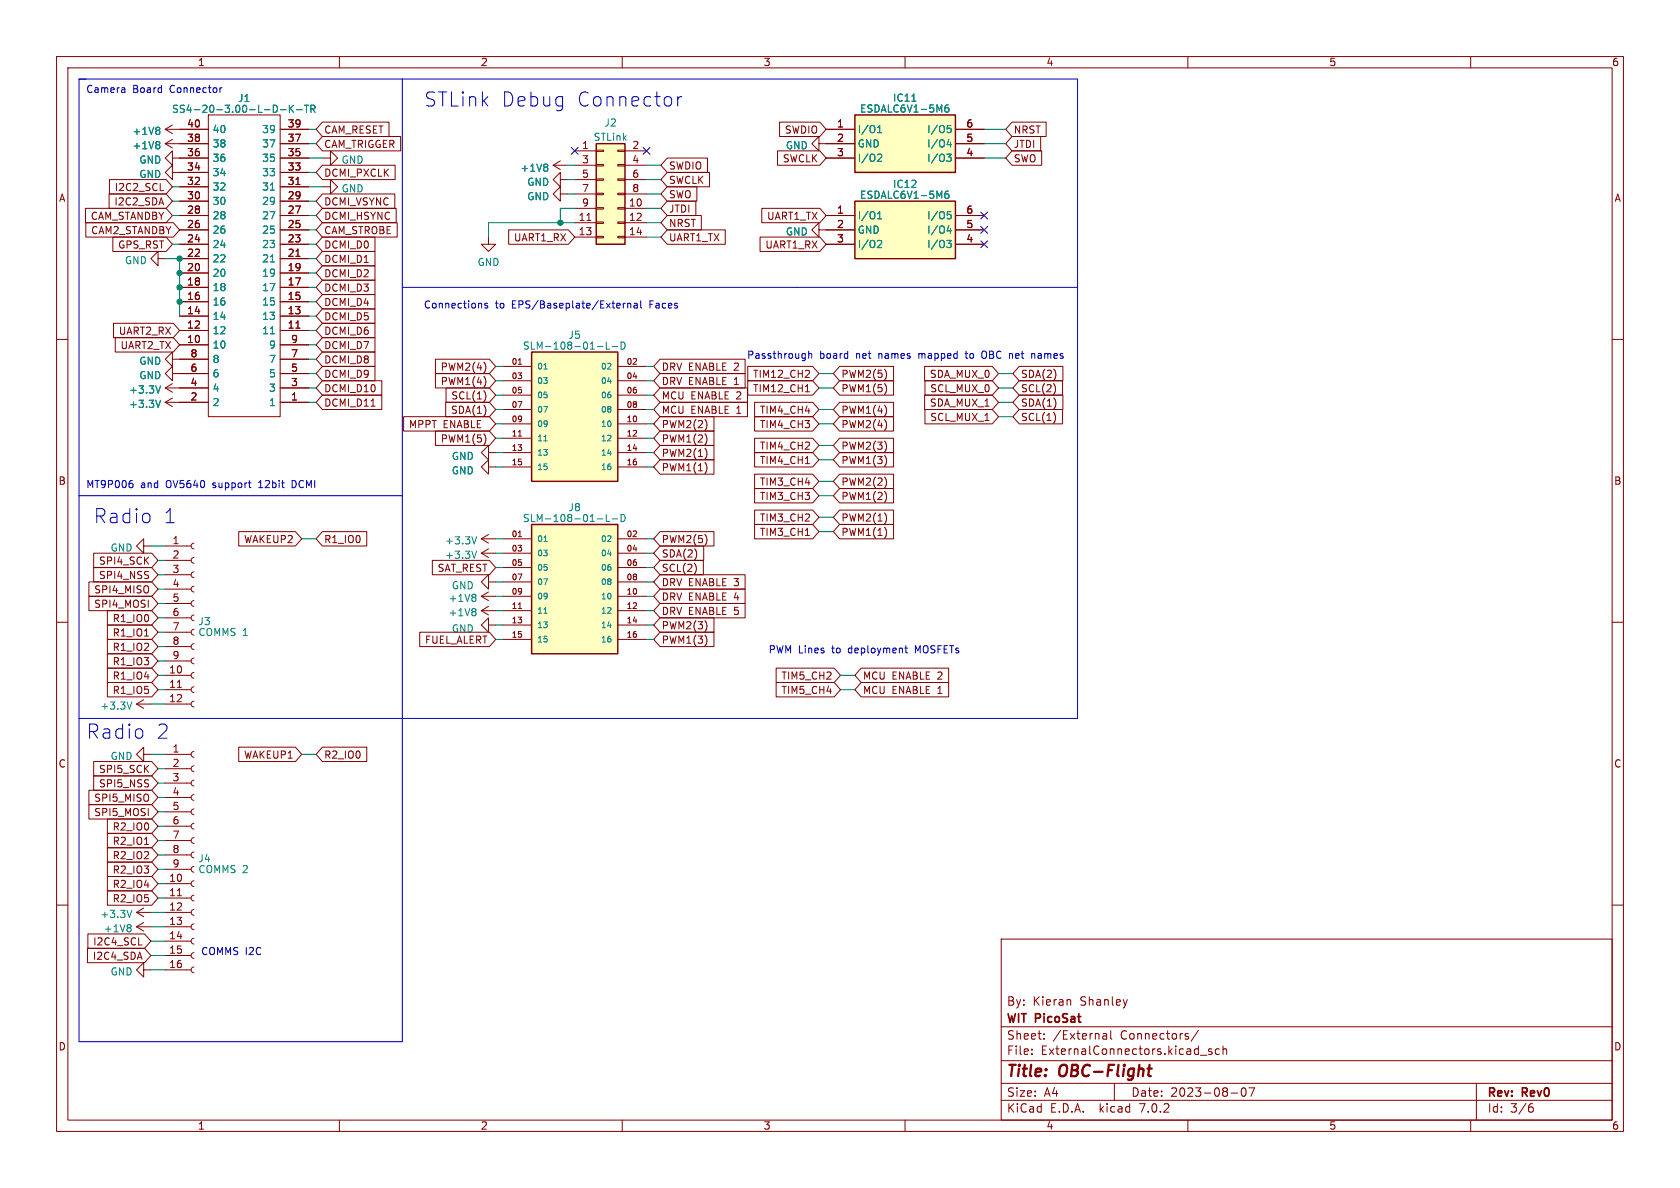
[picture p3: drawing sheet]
<svg xmlns="http://www.w3.org/2000/svg" width="297mm" height="210mm" viewBox="0 0 297 210" stroke-linecap="round" stroke-linejoin="round" font-family="sans-serif">
<g fill="none" stroke="#840000" stroke-width=".18">
<path d="M10 10h277v190h-277zM12 12h273v186h-273zM60 10v2M110 10v2M160 10v2M210 10v2M260 10v2M15.1 36.8h14.3l1.1 1.3-1.1 1.3h-14.3zM15.2 39.4h15.4l1.1 1.2-1.1 1.3h-15.4zM19.3 34.3h10.1l1.1 1.3-1.1 1.2h-10.1zM19.3 31.7h10.1l1.1 1.3-1.1 1.3h-10.1zM28.3 33.7h.6"/>
<path d="M29.2 22.9h7.6M29.2 25.4h7.6M29.2 25.4l1.3 .8M29.2 22.9l1.3 .7M30.5 30.5v-1.3l-1.3 1.3 1.3 1.3v-1.3h6.3M30.5 27.9v-1.2l-1.3 1.2 1.3 1.3v-1.3h6.3M30.5 24.6l-1.3 .8M30.5 22.1l-1.3 .8M31.7 38.1h5.1M31.7 35.6h5.1M31.7 33h5.1M36.8 20.3h12.7v53.4h-12.7z"/>
<path d="M49.5 22.9h5.1M49.5 25.4h5.1M49.5 27.9h5.1M49.5 38.1h5.1M49.5 35.6h5.1M49.5 33h5.1M49.5 30.5h5.1M52.3 32.6h.7M57 29.2h12.9v2.6h-12.9l-1.1-1.3zM57 24.1h13.8v2.6h-13.8l-1.1-1.3zM57 21.6h11.8v2.5h-11.8l-1.1-1.2zM57 34.3h12.8v2.5h-12.8l-1.1-1.2z"/>
<path d="M57 39.4h13.2v2.5h-13.2l-1.1-1.3zM57 36.8h13v2.6h-13l-1.1-1.3zM57.1 27.9h1.3v-1.2l1.3 1.2-1.3 1.3v-1.3M57.1 33h1.3v-1.2l1.3 1.2-1.3 1.3v-1.3M97.8 29.2h2.5M97.8 29.2l1.3 .8M99.1 34.3v-1.3l-1.3 1.3 1.3 1.3v-1.3h1.2M99.1 31.8v-1.3l-1.3 1.3 1.3 1.2v-1.2h1.2M99.1 28.4l-1.3 .8M101.6 26.7h3.8M101.6 36.8h3.8M101.6 39.4h3.8"/>
<path d="M101.6 29.2h3.8M101.6 31.8h3.8M101.6 34.3h3.8M103.7 39h.8M105.4 39.2h1.3v.3h-1.3zM105.4 36.7h1.3v.3h-1.3zM105.4 34.2h1.3v.2h-1.3zM105.4 31.6h1.3v.3h-1.3zM105.4 29.1h1.3v.2h-1.3zM105.4 26.5h1.3v.3h-1.3zM109.2 39.2h1.3v.3h-1.3zM109.2 36.7h1.3v.3h-1.3z"/>
<path d="M109.2 34.2h1.3v.2h-1.3zM109.2 31.6h1.3v.3h-1.3zM109.2 29.1h1.3v.2h-1.3zM109.2 26.5h1.3v.3h-1.3zM110.5 26.7h3.8M110.5 36.8h3.8M110.5 39.4h3.8M110.5 29.2h3.8M110.5 31.8h3.8M110.5 34.3h3.8M118 38.1h6v2.5h-6l-1.2-1.2zM118 35.6h5v2.5h-5l-1.2-1.3z"/>
<path d="M118 33h5.2v2.6h-5.2l-1.2-1.3zM118 30.5h7.4v2.5h-7.4l-1.2-1.2zM118 27.9h7.1v2.6h-7.1l-1.2-1.3zM134.7 36.8h10.2l1.1 1.3-1.1 1.3h-10.2zM137.5 26.7h7.4l1.1 1.2-1.1 1.3h-7.4zM137.8 21.6h7.1l1.1 1.3-1.1 1.2h-7.1zM144.8 25.4v-1.3l-1.3 1.3 1.3 1.3v-1.3h6.3M146 22.9h5.1M146 27.9h5.1M146 38.1h5.1M168.9 22.9h5.1M168.9 25.4h5.1"/>
<path d="M168.9 27.9h5.1M168.9 38.1h5.1M178.9 26.7h5.3v2.5h-5.3l-1.1-1.3zM178.9 24.1h5.1v2.6h-5.1l-1.1-1.3zM178.9 21.6h6v2.5h-6l-1.1-1.2zM10 60h2M19.9 41.9h9.5l1.1 1.3-1.1 1.3h-9.5zM20.1 57.1h10.5l1.1 1.3-1.1 1.3h-10.5zM20.4 59.7h10.2l1.1 1.3-1.1 1.2h-10.2zM27.9 45.7v-1.2l-1.2 1.2 1.2 1.3v-1.3h1.3M31.7 58.4h5.1M31.7 55.9h5.1"/>
<path d="M31.7 53.3h5.1M31.7 50.8h5.1M31.7 48.3h5.1M31.7 45.7h5.1M31.7 43.2h5.1M31.7 40.6h5.1M49.5 58.4h5.1M49.5 55.9h5.1M49.5 53.3h5.1M49.5 50.8h5.1M49.5 48.3h5.1M49.5 45.7h5.1"/>
<path d="M49.5 43.2h5.1M49.5 40.6h5.1M52.3 58h.7M52.3 45.3h.7M57 54.6h9.3v2.6h-9.3l-1.1-1.3zM57 57.1h9.3v2.6h-9.3l-1.1-1.3zM57 59.7h9.3v2.5h-9.3l-1.1-1.2zM57 49.5h9.3v2.6h-9.3l-1.1-1.3zM57 47h9.3v2.5h-9.3l-1.1-1.2zM57 52.1h9.3v2.5h-9.3l-1.1-1.3zM57 44.4h9.3v2.6h-9.3l-1.1-1.3zM57 41.9h9.3v2.6h-9.3l-1.1-1.3z"/>
<path d="M86.4 41.9v1.3h1.2l-1.2 1.3-1.3-1.3h1.3M89.9 40.6h10.6l1.1 1.3-1.1 1.3h-10.6zM101.6 41.9h3.8M105.4 41.8h1.3v.2h-1.3zM109.2 41.8h1.3v.2h-1.3zM110.5 41.9h3.8M118 40.6h10.2v2.6h-10.2l-1.2-1.3zM134.4 41.9h10.5l1.1 1.3-1.1 1.3h-10.5zM144.8 40.6v-1.2l-1.3 1.2 1.3 1.3v-1.3h6.3M146 43.2h5.1M168.9 43.2h5.1M168.9 40.6h5.1"/>
<path d="M285 60h2M29.2 71.1h7.6M29.2 68.6h7.6M29.2 68.6l1.3 .7M29.2 71.1l1.3 .8M30.5 63.5v-1.3l-1.3 1.3 1.3 1.3v-1.3h6.3M30.5 66v-1.2l-1.3 1.2 1.3 1.3v-1.3h6.3M30.5 67.8l-1.3 .8M30.5 70.4l-1.3 .7M31.7 61h5.1M49.5 71.1h5.1M49.5 61h5.1"/>
<path d="M49.5 68.6h5.1M49.5 66h5.1M49.5 63.5h5.1M57 62.2h9.3v2.6h-9.3l-1.1-1.3zM57 69.8h10.5v2.6h-10.5l-1.1-1.3zM57 64.8h9.3v2.5h-9.3l-1.1-1.3zM57 67.3h10.5v2.6h-10.5l-1.1-1.3zM71.4 73.7h15.1l1.1 1.2-1.1 1.3h-15.1zM77 76.2h9.5l1.1 1.3-1.1 1.2h-9.5zM77 66h9.5l1.1 1.3-1.1 1.3h-9.5zM77 63.5h9.5l1.1 1.3-1.1 1.2h-9.5zM78.8 71.1h7.7l1.1 1.3-1.1 1.3h-7.7z"/>
<path d="M78.9 68.6h7.6l1.1 1.3-1.1 1.2h-7.6zM85.7 76.9l.2 .6-.2 .9M85.7 64.2l.2 .6-.2 .9M85.7 66.8l.2 .6-.2 .8M85.7 69.3l.2 .6-.2 .9M88.9 64.8h5.1M88.9 67.3h5.1M88.9 69.9h5.1M88.9 72.4h5.1M88.9 74.9h5.1M88.9 77.5h5.1M91.6 64.4h.6"/>
<path d="M91.6 77.1h.6M109.2 64.8h5.1M109.2 67.3h5.1M109.2 69.9h5.1M109.2 72.4h5.1M109.2 74.9h5.1M109.2 77.5h5.1M116.7 71.1h15.4v2.6h-15.4l-1.1-1.3zM116.7 66h15v2.6h-15l-1.1-1.3zM116.7 76.2h9.5v2.5h-9.5l-1.1-1.2zM116.7 78.7h9.5v2.6h-9.5l-1.1-1.3zM116.7 73.7h9.5v2.5h-9.5l-1.1-1.3z"/>
<path d="M116.7 68.6h15.4v2.5h-15.4l-1.1-1.2zM116.7 63.5h15v2.5h-15l-1.1-1.2zM124.9 74.7v.8M124.9 77.2v.9M124.9 79.8v.8M132.2 64.8h11.5l1.1 1.2-1.1 1.3h-11.5zM132.2 67.3h11.5l1.1 1.3-1.1 1.3h-11.5zM133.4 71.1h10.3l1.1 1.3-1.1 1.3h-10.3zM133.4 73.7h10.3l1.1 1.2-1.1 1.3h-10.3zM133.4 77.5h10.3l1.1 1.2-1.1 1.3h-10.3zM142.3 66.7h.8M142.4 69.3h.7"/>
<path d="M143 65.6v.4M148.4 67.3h9.6v2.6h-9.6l-1.1-1.3zM148.4 64.8h9.6v2.5h-9.6l-1.1-1.3zM148.4 73.7h9.6v2.5h-9.6l-1.1-1.3zM148.4 71.1h9.6v2.6h-9.6l-1.1-1.3zM148.4 77.5h9.6v2.5h-9.6l-1.1-1.3zM156.7 65.8v.9M156.7 68.4v.8M156.7 72.2v.8M156.7 74.7v.8M156.7 78.5v.9M163.5 64.8h11.9l1.1 1.2-1.1 1.3h-11.9z"/>
<path d="M163.5 69.8h11.9l1.1 1.3-1.1 1.3h-11.9zM163.5 67.3h11.9l1.1 1.3-1.1 1.3h-11.9zM163.5 72.4h11.9l1.1 1.3-1.1 1.2h-11.9zM180.2 69.8h7.7v2.6h-7.7l-1.1-1.3zM180.2 67.3h7.6v2.6h-7.6l-1.1-1.3zM180.2 64.8h7.7v2.5h-7.7l-1.1-1.3zM180.2 72.4h7.6v2.5h-7.6l-1.1-1.2zM186.5 68.4v.8M186.5 73.4v.9M16.6 97.8h10.2l1.1 1.3-1.1 1.2h-10.2zM25.4 96.5v-1.2l-1.3 1.2 1.3 1.3v-1.3h1.3M29.2 99.1h4.6"/>
<path d="M29.2 96.5h4.6M34.3 98.6l-.4 .1-.1 .3 .1 .4 .4 .2M34.3 96l-.4 .1-.1 .4 .1 .4 .4 .1M42.2 94h10l1.1 1.3-1.1 1.2h-10zM57 94h7.8v2.5h-7.8l-1.1-1.2zM76.4 99.1h10.1l1.1 1.2-1.1 1.3h-10.1zM85.1 97.8l1.3 .8M85.1 97.8h2.5M85.1 95.3h2.5M85.1 95.3l1.3 .7M86.4 80v-1.3l-1.3 1.3 1.3 1.3v-1.3h1.2M86.4 82.6v-1.3l-1.3 1.3 1.3 1.2v-1.2h1.2"/>
<path d="M86.4 97l-1.3 .8M86.4 94.5l-1.3 .8M88.9 97.8h5.1M88.9 95.3h5.1M88.9 80h5.1M88.9 82.6h5.1M91.6 94.9h.6M109.2 97.8h5.1M109.2 95.3h5.1M109.2 80h5.1M109.2 82.6h5.1M116.7 94h9.5v2.5h-9.5l-1.1-1.2z"/>
<path d="M116.7 81.3h9.5v2.5h-9.5l-1.1-1.2zM116.7 96.5h7.7v2.6h-7.7l-1.1-1.3zM116.7 99.1h7.6v2.5h-7.6l-1.1-1.3zM124.9 95v.9M124.9 82.3v.9M133.4 83.8h10.3l1.1 1.3-1.1 1.3h-10.3zM133.4 80h10.3l1.1 1.3-1.1 1.3h-10.3zM133.4 86.4h10.3l1.1 1.2-1.1 1.3h-10.3zM133.4 90.2h10.3l1.1 1.2-1.1 1.3h-10.3zM133.4 92.7h10.3l1.1 1.3-1.1 1.3h-10.3zM142.4 82h.7M142.4 94.7h.7"/>
<path d="M148.4 80h9.6v2.6h-9.6l-1.1-1.3zM148.4 90.2h9.6v2.5h-9.6l-1.1-1.3zM148.4 92.7h9.6v2.6h-9.6l-1.1-1.3zM148.4 86.4h9.6v2.5h-9.6l-1.1-1.3zM148.4 83.8h9.6v2.6h-9.6l-1.1-1.3zM156.7 81.1v.8M156.7 84.9v.8M156.7 87.4v.8M156.7 91.2v.9M156.7 93.8v.8M10 110h2M15.7 105.4h11.1l1.1 1.3-1.1 1.3h-11.1z"/>
<path d="M15.7 102.9h11.1l1.1 1.2-1.1 1.3h-11.1zM16.6 100.3h10.2l1.1 1.3-1.1 1.3h-10.2zM19 115.6h7.8l1.1 1.2-1.1 1.3h-7.8zM19 110.5h7.8l1.1 1.3-1.1 1.2h-7.8zM19 113h7.8l1.1 1.3-1.1 1.3h-7.8zM19 118.1h7.8l1.1 1.3-1.1 1.3h-7.8zM19 107.9h7.8l1.1 1.3-1.1 1.3h-7.8zM25.5 112.4h.8M29.2 119.4h4.6M29.2 116.8h4.6M29.2 114.3h4.6M29.2 111.8h4.6"/>
<path d="M29.2 109.2h4.6M29.2 106.7h4.6M29.2 104.1h4.6M29.2 101.6h4.6M34.3 118.9l-.4 .1-.1 .4 .1 .3 .4 .2M34.3 116.3l-.4 .2-.1 .3 .1 .4 .4 .1M34.3 113.8l-.4 .1-.1 .4 .1 .4 .4 .1M34.3 111.3l-.4 .1-.1 .3 .1 .4 .4 .2M34.3 108.7l-.4 .1-.1 .4 .1 .4 .4 .1M34.3 106.2l-.4 .1-.1 .4 .1 .3 .4 .2M34.3 103.6l-.4 .2-.1 .3 .1 .4 .4 .1M34.3 101.1l-.4 .1-.1 .4 .1 .4 .4 .1"/>
<path d="M74.2 111.8h12.3l1.1 1.2-1.1 1.3h-12.3zM85.1 105.4h2.5M85.1 108h2.5M85.1 105.4l1.3 .8M85.1 108l1.3 .7M86.4 110.5v-1.3l-1.3 1.3 1.3 1.3v-1.3h1.2M86.4 102.9v-1.3l-1.3 1.3 1.3 1.2v-1.2h1.2M86.4 104.6l-1.3 .8M86.4 107.2l-1.3 .8M88.9 100.3h5.1M88.9 102.9h5.1M88.9 105.4h5.1"/>
<path d="M88.9 108h5.1M88.9 110.5h5.1M88.9 113h5.1M91.6 107.6h.6M109.2 100.3h5.1M109.2 102.9h5.1M109.2 105.4h5.1M109.2 108h5.1M109.2 110.5h5.1M109.2 113h5.1M116.7 101.6h15v2.5h-15l-1.1-1.2zM116.7 104.1h15v2.6h-15l-1.1-1.3z"/>
<path d="M116.7 109.2h9.5v2.6h-9.5l-1.1-1.3zM116.7 106.7h15v2.5h-15l-1.1-1.2zM116.7 111.8h9.5v2.5h-9.5l-1.1-1.3zM123 100.1v.8M124.9 110.3v.8M124.9 112.8v.8M137.2 118.1h10.3l1.1 1.3-1.1 1.3h-10.3zM152.2 118.1h15.5v2.6h-15.5l-1.1-1.3zM285 110h2M15.7 139.7h11.1l1.1 1.3-1.1 1.2h-11.1zM16.6 134.6h10.2l1.1 1.3-1.1 1.3h-10.2zM16.6 137.2h10.2l1.1 1.2-1.1 1.3h-10.2z"/>
<path d="M19 120.6h7.8l1.1 1.3-1.1 1.3h-7.8zM24.1 124.5h2.6M24.1 124.5l1.3 .7M25.4 133.4v-1.3l-1.3 1.3 1.3 1.2v-1.2h1.3M25.4 123.7l-1.3 .8M29.2 138.4h4.6M29.2 135.9h4.6M29.2 133.4h4.6M29.2 124.5h4.6M29.2 121.9h4.6M31.4 121.5h.7M34.3 137.9l-.4 .2-.1 .3 .1 .4 .4 .1"/>
<path d="M34.3 135.4l-.4 .1-.1 .4 .1 .3 .4 .2M34.3 132.8l-.4 .2-.1 .3 .1 .4 .4 .2M34.3 124l-.4 .1-.1 .3 .1 .4 .4 .2M34.3 121.4l-.4 .1-.1 .4 .1 .4 .4 .1M42.2 132.1h10l1.1 1.3-1.1 1.2h-10zM57 132.1h7.8v2.5h-7.8l-1.1-1.2zM137.2 120.6h10.3l1.1 1.3-1.1 1.3h-10.3zM152.2 120.6h15.5v2.6h-15.5l-1.1-1.3zM10 160h2M15.7 142.2h11.1l1.1 1.3-1.1 1.3h-11.1zM19 144.8h7.8l1.1 1.3-1.1 1.2h-7.8zM19 147.3h7.8l1.1 1.3-1.1 1.3h-7.8z"/>
<path d="M19 149.9h7.8l1.1 1.2-1.1 1.3h-7.8zM19 152.4h7.8l1.1 1.3-1.1 1.2h-7.8zM19 154.9h7.8l1.1 1.3-1.1 1.3h-7.8zM19 157.5h7.8l1.1 1.3-1.1 1.2h-7.8zM25.5 149.3h.8M29.2 158.8h4.6M29.2 156.2h4.6M29.2 153.7h4.6M29.2 151.1h4.6M29.2 148.6h4.6M29.2 146.1h4.6M29.2 143.5h4.6"/>
<path d="M29.2 141h4.6M31.4 158.3h.7M34.3 158.2l-.4 .2-.1 .3 .1 .4 .4 .2M34.3 155.7l-.4 .1-.1 .4 .1 .4 .4 .1M34.3 153.2l-.4 .1-.1 .4 .1 .3 .4 .2M34.3 150.6l-.4 .2-.1 .3 .1 .4 .4 .1M34.3 148.1l-.4 .1-.1 .4 .1 .3 .4 .2M34.3 145.5l-.4 .2-.1 .3 .1 .4 .4 .2M34.3 143l-.4 .1-.1 .4 .1 .4 .4 .1M34.3 140.5l-.4 .1-.1 .4 .1 .3 .4 .2M285 160h2M15.5 167.6h10.1l1.1 1.3-1.1 1.3h-10.1z"/>
<path d="M15.5 165.1h10.1l1.1 1.3-1.1 1.2h-10.1zM24.1 163.8l1.3 .8M24.1 163.8h2.6M24.1 161.3l1.3 .8M24.1 161.3h2.6M24.5 167h.6M25.4 171.5v-1.3l-1.3 1.3 1.3 1.2v-1.2h1.3M25.4 163.1l-1.3 .7M25.4 160.5l-1.3 .8M29.2 163.8h4.6M29.2 161.3h4.6M29.2 171.5h4.6"/>
<path d="M29.2 168.9h4.6M29.2 166.4h4.6M34.3 170.9l-.4 .2-.1 .3 .1 .4 .4 .2M34.3 168.4l-.4 .1-.1 .4 .1 .4 .4 .1M34.3 165.9l-.4 .1-.1 .4 .1 .3 .4 .2M34.3 163.3l-.4 .2-.1 .3 .1 .4 .4 .1M34.3 160.8l-.4 .1-.1 .4 .1 .3 .4 .2M177 166h108v32h-108zM189.1 176.7l.2 .2v.8M199.3 176.7l-.4 1M60 198v2M110 198v2"/>
<path d="M160 198v2M177 194.5h108M177 191.5h108M177 187.5h108M177 181.5h108M182.4 186.3v.1M182.4 185.5v.1M184.6 183.6v.1M184.6 182.8v.1M194.9 183.5l.2 .2 .5-.1M195 182.8h.6v.9M195.6 183.1h-.5l-.2 .2"/>
<path d="M196.4 182.2v1.3l.2 .2M197 191.5v3M210 198v2M210.1 183.3v.3M211.9 182.1l-1.3 2M212.2 186.5h1.2M214.2 185.5l-.3-.1-.3 .2 .1 .2 .5 .2v.3h-.6M215.6 185.5l-.5-.1-.2 .3v.4l.1 .2h.6M216.2 185.5l.2-.1 .4 .1 .1 .9M216.2 184.9v1.5M217.6 193.2h1.2M219.6 192.4l.2-.1a.81 .81 0 0 1 .6 .6 .81 .81 0 0 1-.3 .8l-.2 .1a.81 .81 0 0 1-.6-.6 .81 .81 0 0 1 .3-.8z"/>
<path d="M220.8 192.3h1l-.7 1.5M260 198v2M261 191.5v6.5M270.5 195.7h.4l.2 .3-.1 .5-.5 .1M270.9 195.1l-.4 .1"/>
</g>
<path d="M202.9 188.9h.7M203.3 190.2h.2" fill="none" stroke="#840000" stroke-width=".4"/>
<g fill="none" stroke="#008484" stroke-width=".18">
<path d="M49 18.9v.7M49.6 19.4h1M51.2 18.6v1.3M51.3 19.1l.6 .8M51.9 18.6l-.7 .7M52.4 19.4h1M53.8 18.6h.7M54.2 18.6v1.3M55 19.3l.6-.1 .1-.2-.1-.3-.6-.1v1.3M55.3 19.3l.4 .6M161.2 17.9h.7M167.6 18.5l-.3 .1a.86 .86 0 0 0 0 1.2l.4-.1 .1-.4-.3-.3h-.2l-.3 .3"/>
<path d="M28 25l.3 .3-.3 .3 .3 .2v.3l-.3 .2M28 22.5l.3 .2-.3 .3 .3 .3v.2l-.3 .3M47.8 33.6h.7M96.6 29l.2 .2-.2 .4 .2 .1v.3l-.2 .3M155.1 23.4h.8M155.1 22.5l.4-.3v1.2M155.1 37.8l.4-.4v1.3M155.1 38.7h.8M155.3 27.3h.5l.1 .3-.8 .9h.8M167.4 27.3h.8l-.5 .4 .4 .2 .1 .4-.3 .2h-.3M167.5 22.2h.6M167.5 37.4h.6"/>
<path d="M167.6 22.7h.3l.3 .2-.1 .4-.5 .1M167.6 37.9h.3l.3 .2-.1 .5-.5 .1M167.6 33.8h-.3a.86 .86 0 0 0 0 1.3l.4-.2 .1-.4-.3-.2h-.2l-.3 .2M167.7 24.7l-.3 .9h.8M167.7 39.9l-.3 .9h.8M168 25.1v.9M47.8 59h.7M47.8 46.3h.7M155.3 42.5l.5 .1 .1 .3-.8 .9h.8M167.4 42.5h.8l-.5 .5 .4 .1 .1 .4-.3 .3h-.3M168 40.4v.8M28.4 68.2l-.4 1.3"/>
<path d="M28.4 70.8l-.4 1.2M105.6 61.2h1M107.2 60.5v1.2h.6M108.2 61.2h1M109.8 60.5a.64 .64 0 0 1 .7 .6 .64 .64 0 0 1-.7 .6zM84.3 97.4l-.5 1.3M84.3 94.9l-.5 1.3M105.6 91.7h1M107.2 90.9v1.3h.6M108.2 91.7h1M109.8 90.9a.64 .64 0 0 1 .7 .7 .64 .64 0 0 1-.7 .6zM83.9 105l.2 .3-.2 .3 .2 .2v.3l-.2 .2"/>
<path d="M83.9 107.6l.2 .2-.2 .3 .2 .3v.2l-.2 .3M23.3 124.1l-.4 1.3M22.9 163.5l.3 .2-.3 .3 .3 .3v.2l-.3 .2M23.3 160.9l-.4 1.3"/>
</g>
<g fill="#ffffc2" stroke="#ffffc2" stroke-width=".18">
<path d="M94 92.7h15.2v22.9h-15.2z"/>
<path d="M94 62.2h15.2v22.9h-15.2z"/>
<path d="M151.1 20.3h17.8v10.2h-17.8z"/>
<path d="M105.4 25.4h5.1v17.8h-5.1z"/>
<path d="M151.1 35.6h17.8v10.1h-17.8z"/>
</g>
<path d="M105.4 25.4h5.1v17.8h-5.1zM151.1 20.3h17.8v10.2h-17.8zM151.1 35.6h17.8v10.1h-17.8zM94 62.2h15.2v22.9h-15.2zM94 92.7h15.2v22.9h-15.2z" fill="none" stroke="#840000" stroke-width=".25"/>
<g fill="none" stroke="#0000c2" stroke-width=".18">
<path d="M38.9 15.5v.9M39.2 15.5l-.3 .2M71.1 14v170.2h-57.1v-170.2h176.5v113h-176.5M119.8 17.1v1.6M120.5 17.1a.64 .64 0 0 0-.7 .5M71.1 50.8h119.4M86.2 53.7l-.3-.1-.2 .2 .1 .2 .4 .1v.3h-.5M110.2 53.6v.9M110.5 53.6l-.3 .2M111 53.7l.2-.1 .3 .1v.8M111 53.6v.9M112.1 53.7h.5l.1 .8"/>
<path d="M112.7 53.9l-.5 .1-.1 .2 .1 .3 .5-.1M113.3 53.2v1.1l.2 .2M143 62.1v1.2M143 62.6l.1-.1 .3 .1 .1 .7M182.4 62.5v.8M182.8 62.5l-.4 .1M14 87.6h57.1M23.4 85.5l.1 .2-.1 .4M43.9 85.4h.5M44.1 86.1l.3 .1M160 114.6h.4M160.1 114.1v1.1l.3 .2"/>
</g>
<g fill="none" stroke="#008400" stroke-width=".18">
<path d="M30.5 35.6h1.2M30.5 38.1h1.2M30.5 33h1.2M54.6 35.6h1.3M54.6 30.5h1.3M54.6 27.9h2.5M54.6 38.1h1.3M54.6 22.9h1.3M54.6 33h2.5M54.6 25.4h1.3M100.3 31.8h1.3M100.3 29.2h1.3"/>
<path d="M100.3 34.3h1.3M101.6 39.4h-15.2v2.5M101.6 36.8h-2.5v2.6M114.3 31.8h2.5M114.3 39.4h2.5M114.3 29.2h2.5M114.3 36.8h2.5M114.3 34.3h2.5M174 27.9h3.8M174 22.9h3.8M174 25.4h3.8M29.2 45.7h2.5v10.2"/>
<path d="M30.5 43.2h1.2M54.6 53.3h1.3M54.6 43.2h1.3M54.6 45.7h1.3M54.6 58.4h1.3M54.6 50.8h1.3M54.6 48.3h1.3M54.6 55.9h1.3M54.6 40.6h1.3M114.3 41.9h2.5M54.6 71.1h1.3M54.6 61h1.3"/>
<path d="M54.6 68.6h1.3M54.6 63.5h1.3M54.6 66h1.3M87.6 67.3h1.3M87.6 64.8h1.3M87.6 77.5h1.3M87.6 72.4h1.3M87.6 69.9h1.3M87.6 74.9h1.3M114.3 67.3h1.3M114.3 64.8h1.3M114.3 77.5h1.3"/>
<path d="M114.3 72.4h1.3M114.3 69.9h1.3M114.3 74.9h1.3M144.8 72.4h2.5M144.8 74.9h2.5M144.8 68.6h2.5M144.8 66h2.5M144.8 78.7h2.5M176.5 71.1h2.6M176.5 68.6h2.6M176.5 66h2.6M176.5 73.7h2.6"/>
<path d="M26.7 96.5h2.5M27.9 99.1h1.3M53.3 95.3h2.6M87.6 80h1.3M87.6 95.3h1.3M87.6 82.6h1.3M87.6 97.8h1.3M114.3 80h1.3M114.3 95.3h1.3M114.3 82.6h1.3M114.3 97.8h1.3M144.8 85.1h2.5"/>
<path d="M144.8 87.6h2.5M144.8 91.4h2.5M144.8 94h2.5M144.8 81.3h2.5M27.9 119.4h1.3M27.9 101.6h1.3M27.9 104.1h1.3M27.9 116.8h1.3M27.9 109.2h1.3M27.9 114.3h1.3M27.9 111.8h1.3M27.9 106.7h1.3"/>
<path d="M87.6 108h1.3M87.6 110.5h1.3M87.6 113h1.3M87.6 102.9h1.3M87.6 105.4h1.3M87.6 100.3h1.3M114.3 108h1.3M114.3 110.5h1.3M114.3 113h1.3M114.3 102.9h1.3M114.3 105.4h1.3M114.3 100.3h1.3"/>
<path d="M148.6 119.4h2.5M26.7 133.4h2.5M26.7 124.5h2.5M27.9 135.9h1.3M27.9 138.4h1.3M27.9 121.9h1.3M53.3 133.4h2.6M148.6 121.9h2.5M27.9 141h1.3M27.9 148.6h1.3M27.9 143.5h1.3M27.9 146.1h1.3"/>
<path d="M27.9 151.1h1.3M27.9 158.8h1.3M27.9 156.2h1.3M27.9 153.7h1.3M26.7 163.8h2.5M26.7 168.9h2.5M26.7 166.4h2.5M26.7 171.5h2.5M26.7 161.3h2.5"/>
</g>
<path d="M101 26.1l1.2 1.2M102.2 26.1l-1.2 1.2M113.7 26.1l1.2 1.2M114.9 26.1l-1.2 1.2M173.4 37.5l1.2 1.2M174.6 37.5l-1.2 1.2M173.4 42.6l1.2 1.2M173.4 40l1.2 1.2M174.6 42.6l-1.2 1.2M174.6 40l-1.2 1.2" fill="none" stroke="#000084" stroke-width=".18"/>
<g fill="#008400" stroke="#008400" stroke-width=".18">
<circle cx="31.7" cy="50.8" r=".46"/>
<circle cx="31.7" cy="53.3" r=".46"/>
<circle cx="31.7" cy="45.7" r=".46"/>
<circle cx="31.7" cy="48.3" r=".46"/>
<circle cx="99.1" cy="39.4" r=".46"/>
</g>
<g font-size="3.5" fill="#0000c2">
<text x="74.9" y="19.1">STLink</text>
<text x="88.5" y="19.1">Debug</text>
<text x="101.7" y="19.1">Connector</text>
<text x="16.5" y="92.7">Radio</text>
<text x="28.8" y="92.7">1</text>
<text x="15.2" y="130.8">Radio</text>
<text x="27.5" y="130.8">2</text>
</g>
<g font-size="2.8" fill="#840000">
<text x="178" y="190.8">Title:</text>
<text x="187.4" y="190.8">OBC-Flight</text>
</g>
<g font-size="2.1" fill="#840000">
<text x="178" y="177.9">By:</text>
<text x="182.6" y="177.9">Kieran</text>
<text x="191" y="177.9">Shanley</text>
<text x="178" y="183.9">Sheet:</text>
<text x="178" y="181.1">WIT PicoSat</text>
<text x="186.2" y="183.9">/External</text>
<text x="198.1" y="183.9">Connectors/</text>
<text x="178" y="186.6">File:</text>
<text x="184" y="186.6">ExternalConnectors.kicad_sch</text>
<text x="178" y="196.8">KiCad</text>
<text x="178" y="194">Size:</text>
<text x="184.6" y="194">A4</text>
<text x="185.7" y="196.8">E.D.A.</text>
<text x="194.4" y="196.8">kicad</text>
<text x="200" y="194">Date:</text>
<text x="201.5" y="196.8">7.0.2</text>
<text x="206.9" y="194">2023-08-07</text>
<text x="263" y="194.2">Rev:</text>
<text x="263" y="196.8">Id:</text>
<text x="267" y="196.8">3/6</text>
<text x="269.2" y="194.2">Rev0</text>
</g>
<g font-size="1.8" fill="#840000">
<text x="35" y="11.8">1</text>
<text x="85" y="11.8">2</text>
<text x="135" y="11.8">3</text>
<text x="185" y="11.8">4</text>
<text x="235" y="11.8">5</text>
<text x="285" y="11.8">6</text>
<text x="33" y="22.6">40</text>
<text x="50.8" y="22.6">39</text>
<text x="57.3" y="23.8">CAM_RESET</text>
<text x="138.6" y="23.8">SWDIO</text>
<text x="147.9" y="22.6">1</text>
<text x="170.8" y="22.6">6</text>
<text x="179.2" y="23.8">NRST</text>
<text x="33" y="27.7">36</text>
<text x="33" y="25.1">38</text>
<text x="50.8" y="27.7">35</text>
<text x="50.8" y="25.1">37</text>
<text x="57.3" y="26.3">CAM_TRIGGER</text>
<text x="102.8" y="26.4">1</text>
<text x="102.8" y="29">3</text>
<text x="111.7" y="26.4">2</text>
<text x="111.7" y="29">4</text>
<text x="138.3" y="28.9">SWCLK</text>
<text x="147.9" y="25.1">2</text>
<text x="147.9" y="27.7">3</text>
<text x="170.8" y="27.7">4</text>
<text x="170.8" y="25.1">5</text>
<text x="179.2" y="28.9">SWO</text>
<text x="179.2" y="26.3">JTDI</text>
<text x="10.4" y="35.8">A</text>
<text x="20.2" y="33.9">I2C2_SCL</text>
<text x="33" y="35.3">30</text>
<text x="33" y="32.8">32</text>
<text x="33" y="30.2">34</text>
<text x="50.8" y="35.3">29</text>
<text x="50.8" y="32.8">31</text>
<text x="50.8" y="30.2">33</text>
<text x="57.3" y="31.4">DCMI_PXCLK</text>
<text x="102.8" y="31.5">5</text>
<text x="102.8" y="34">7</text>
<text x="111.7" y="31.5">6</text>
<text x="111.7" y="34">8</text>
<text x="118.3" y="35.2">SWO</text>
<text x="118.3" y="32.7">SWCLK</text>
<text x="118.3" y="30.1">SWDIO</text>
<text x="285.4" y="35.8">A</text>
<text x="15.9" y="39">CAM_STANDBY</text>
<text x="16" y="41.6">CAM2_STANDBY</text>
<text x="20.1" y="36.5">I2C2_SDA</text>
<text x="33" y="40.4">26</text>
<text x="33" y="37.8">28</text>
<text x="50.8" y="40.4">25</text>
<text x="50.8" y="37.8">27</text>
<text x="57.3" y="36.5">DCMI_VSYNC</text>
<text x="57.3" y="41.6">CAM_STROBE</text>
<text x="57.3" y="39">DCMI_HSYNC</text>
<text x="102.2" y="39.1">11</text>
<text x="102.2" y="41.7">13</text>
<text x="102.8" y="36.6">9</text>
<text x="111.1" y="36.6">10</text>
<text x="111.1" y="39.1">12</text>
<text x="111.1" y="41.7">14</text>
<text x="118.3" y="40.3">NRST</text>
<text x="118.3" y="37.7">JTDI</text>
<text x="135.5" y="39">UART1_TX</text>
<text x="147.9" y="37.8">1</text>
<text x="147.9" y="40.4">2</text>
<text x="170.8" y="40.4">5</text>
<text x="170.8" y="37.8">6</text>
<text x="20.8" y="44.1">GPS_RST</text>
<text x="33" y="45.5">22</text>
<text x="33" y="42.9">24</text>
<text x="50.8" y="45.5">21</text>
<text x="50.8" y="42.9">23</text>
<text x="57.3" y="46.6">DCMI_D1</text>
<text x="57.3" y="44.1">DCMI_D0</text>
<text x="90.7" y="42.8">UART1_RX</text>
<text x="118.3" y="42.8">UART1_TX</text>
<text x="135.2" y="44.1">UART1_RX</text>
<text x="147.9" y="42.9">3</text>
<text x="170.8" y="42.9">4</text>
<text x="33" y="53.1">16</text>
<text x="33" y="50.5">18</text>
<text x="33" y="48">20</text>
<text x="50.8" y="53.1">15</text>
<text x="50.8" y="50.5">17</text>
<text x="50.8" y="48">19</text>
<text x="57.3" y="51.7">DCMI_D3</text>
<text x="57.3" y="49.2">DCMI_D2</text>
<text x="20.9" y="59.3">UART2_RX</text>
<text x="33" y="58.2">12</text>
<text x="33" y="55.6">14</text>
<text x="50.8" y="58.2">11</text>
<text x="50.8" y="55.6">13</text>
<text x="57.3" y="56.8">DCMI_D5</text>
<text x="57.3" y="59.3">DCMI_D6</text>
<text x="57.3" y="54.3">DCMI_D4</text>
<text x="21.2" y="61.9">UART2_TX</text>
<text x="33" y="60.7">10</text>
<text x="33.6" y="65.8">6</text>
<text x="33.6" y="63.2">8</text>
<text x="51.4" y="65.8">5</text>
<text x="51.4" y="63.2">7</text>
<text x="51.4" y="60.7">9</text>
<text x="57.3" y="64.4">DCMI_D8</text>
<text x="57.3" y="61.9">DCMI_D7</text>
<text x="77.8" y="65.7">PWM2(4)</text>
<text x="117" y="65.7">DRV ENABLE 2</text>
<text x="33.6" y="70.9">2</text>
<text x="33.6" y="68.3">4</text>
<text x="51.4" y="70.9">1</text>
<text x="51.4" y="68.3">3</text>
<text x="57.3" y="67">DCMI_D9</text>
<text x="57.3" y="69.5">DCMI_D10</text>
<text x="77.8" y="68.2">PWM1(4)</text>
<text x="79.7" y="70.8">SCL(1)</text>
<text x="117" y="68.2">DRV ENABLE 1</text>
<text x="117" y="70.8">MCU ENABLE 2</text>
<text x="133" y="67">TIM12_CH2</text>
<text x="133" y="69.5">TIM12_CH1</text>
<text x="148.7" y="69.5">PWM1(5)</text>
<text x="148.7" y="67">PWM2(5)</text>
<text x="164.3" y="67">SDA_MUX_0</text>
<text x="164.3" y="69.5">SCL_MUX_0</text>
<text x="180.5" y="69.5">SCL(2)</text>
<text x="180.5" y="67">SDA(2)</text>
<text x="57.3" y="72">DCMI_D11</text>
<text x="72.2" y="75.8">MPPT ENABLE</text>
<text x="79.6" y="73.3">SDA(1)</text>
<text x="117" y="73.3">MCU ENABLE 1</text>
<text x="117" y="75.8">PWM2(2)</text>
<text x="134.2" y="73.3">TIM4_CH4</text>
<text x="134.2" y="75.8">TIM4_CH3</text>
<text x="148.7" y="75.8">PWM2(4)</text>
<text x="148.7" y="73.3">PWM1(4)</text>
<text x="164.3" y="72">SDA_MUX_1</text>
<text x="164.3" y="74.6">SCL_MUX_1</text>
<text x="180.5" y="72">SDA(1)</text>
<text x="180.5" y="74.6">SCL(1)</text>
<text x="77.8" y="78.4">PWM1(5)</text>
<text x="117" y="78.4">PWM1(2)</text>
<text x="117" y="83.5">PWM1(1)</text>
<text x="117" y="80.9">PWM2(1)</text>
<text x="134.2" y="79.7">TIM4_CH2</text>
<text x="134.2" y="82.2">TIM4_CH1</text>
<text x="148.7" y="82.2">PWM1(3)</text>
<text x="148.7" y="79.7">PWM2(3)</text>
<text x="10.3" y="85.8">B</text>
<text x="134.2" y="86">TIM3_CH4</text>
<text x="134.2" y="88.5">TIM3_CH3</text>
<text x="148.7" y="88.5">PWM1(2)</text>
<text x="148.7" y="86">PWM2(2)</text>
<text x="285.3" y="85.8">B</text>
<text x="134.2" y="92.4">TIM3_CH2</text>
<text x="134.2" y="94.9">TIM3_CH1</text>
<text x="148.7" y="92.4">PWM2(1)</text>
<text x="148.7" y="94.9">PWM1(1)</text>
<text x="17.4" y="100">SPI4_SCK</text>
<text x="30.4" y="96.3">1</text>
<text x="30.4" y="98.8">2</text>
<text x="30.4" y="101.3">3</text>
<text x="43" y="96.2">WAKEUP2</text>
<text x="57.3" y="96.2">R1_IO0</text>
<text x="77.2" y="101.2">SAT_REST</text>
<text x="117" y="96.2">PWM2(5)</text>
<text x="117" y="98.7">SDA(2)</text>
<text x="117" y="101.2">SCL(2)</text>
<text x="16.5" y="107.6">SPI4_MOSI</text>
<text x="16.5" y="105.1">SPI4_MISO</text>
<text x="17.4" y="102.5">SPI4_NSS</text>
<text x="30.4" y="103.9">4</text>
<text x="30.4" y="106.4">5</text>
<text x="117" y="103.8">DRV ENABLE 3</text>
<text x="117" y="106.3">DRV ENABLE 4</text>
<text x="19.8" y="112.7">R1_IO1</text>
<text x="19.8" y="110.1">R1_IO0</text>
<text x="30.4" y="109">6</text>
<text x="30.4" y="111.5">7</text>
<text x="75" y="113.9">FUEL_ALERT</text>
<text x="79.8" y="112">GND</text>
<text x="117" y="111.4">PWM2(3)</text>
<text x="117" y="108.9">DRV ENABLE 5</text>
<text x="117" y="113.9">PWM1(3)</text>
<text x="19.8" y="117.8">R1_IO3</text>
<text x="19.8" y="115.2">R1_IO2</text>
<text x="29.8" y="119.1">10</text>
<text x="30.4" y="114">8</text>
<text x="30.4" y="116.6">9</text>
<text x="19.8" y="122.8">R1_IO5</text>
<text x="19.8" y="120.3">R1_IO4</text>
<text x="29.8" y="121.7">11</text>
<text x="29.8" y="124.2">12</text>
<text x="138" y="122.8">TIM5_CH4</text>
<text x="138" y="120.3">TIM5_CH2</text>
<text x="152.6" y="120.3">MCU ENABLE 2</text>
<text x="152.6" y="122.8">MCU ENABLE 1</text>
<text x="10.3" y="135.8">C</text>
<text x="17.4" y="136.8">SPI5_SCK</text>
<text x="30.4" y="133.1">1</text>
<text x="30.4" y="135.6">2</text>
<text x="43" y="134.3">WAKEUP1</text>
<text x="57.3" y="134.3">R2_IO0</text>
<text x="285.3" y="135.8">C</text>
<text x="16.5" y="141.9">SPI5_MISO</text>
<text x="17.4" y="139.3">SPI5_NSS</text>
<text x="30.4" y="138.2">3</text>
<text x="30.4" y="140.7">4</text>
<text x="30.4" y="143.3">5</text>
<text x="16.5" y="144.4">SPI5_MOSI</text>
<text x="19.8" y="147">R2_IO0</text>
<text x="19.8" y="149.5">R2_IO1</text>
<text x="30.4" y="145.8">6</text>
<text x="30.4" y="148.3">7</text>
<text x="19.8" y="152">R2_IO2</text>
<text x="19.8" y="154.6">R2_IO3</text>
<text x="29.8" y="156">10</text>
<text x="30.4" y="150.9">8</text>
<text x="30.4" y="153.4">9</text>
<text x="19.8" y="157.1">R2_IO4</text>
<text x="19.8" y="159.7">R2_IO5</text>
<text x="29.8" y="158.5">11</text>
<text x="29.8" y="161">12</text>
<text x="16.3" y="167.3">I2C4_SCL</text>
<text x="29.8" y="163.6">13</text>
<text x="29.8" y="166.1">14</text>
<text x="16.3" y="169.8">I2C4_SDA</text>
<text x="29.8" y="168.7">15</text>
<text x="29.8" y="171.2">16</text>
<text x="10.3" y="185.8">D</text>
<text x="285.3" y="185.8">D</text>
<text x="35" y="199.8">1</text>
<text x="85" y="199.8">2</text>
<text x="135" y="199.8">3</text>
<text x="185" y="199.8">4</text>
<text x="235" y="199.8">5</text>
<text x="285" y="199.8">6</text>
</g>
<g font-size="1.8" fill="#0000c2">
<text x="15.2" y="16.5">Camera</text>
<text x="23.5" y="16.5">Board</text>
<text x="30.1" y="16.5">Connector</text>
<text x="74.9" y="54.6">Connections</text>
<text x="87.6" y="54.6">to</text>
<text x="90.5" y="54.6">EPS/Baseplate/External</text>
<text x="115" y="54.6">Faces</text>
<text x="132.1" y="63.5">Passthrough</text>
<text x="144.9" y="63.5">board</text>
<text x="151.4" y="63.5">net</text>
<text x="155.4" y="63.5">names</text>
<text x="162.6" y="63.5">mapped</text>
<text x="171.1" y="63.5">to</text>
<text x="174.1" y="63.5">OBC net</text>
<text x="183.1" y="63.5">names</text>
<text x="15.2" y="86.4">MT9P006</text>
<text x="24.9" y="86.4">and</text>
<text x="29.4" y="86.4">OV5640</text>
<text x="37.8" y="86.4">support</text>
<text x="46" y="86.4">12bit</text>
<text x="52" y="86.4">DCMI</text>
<text x="135.9" y="115.6">PWM Lines</text>
<text x="147.2" y="115.6">to</text>
<text x="150.1" y="115.6">deployment</text>
<text x="162" y="115.6">MOSFETs</text>
<text x="35.6" y="168.9">COMMS I2C</text>
</g>
<g font-size="1.8" fill="#008484">
<text x="30.4" y="20.1">SS4-20-3.00-L-D-K-TR</text>
<text x="37.6" y="23.7">40</text>
<text x="42" y="18.2">J1</text>
<text x="46.2" y="23.7">39</text>
<text x="106.8" y="22.5">J2</text>
<text x="151.6" y="23.7">I/O1</text>
<text x="152" y="20.1">ESDALC6V1-5M6</text>
<text x="157.8" y="18.1">IC11</text>
<text x="163.8" y="23.7">I/O5</text>
<text x="23.4" y="26.5">+1V8</text>
<text x="23.4" y="24">+1V8</text>
<text x="24.6" y="29.1">GND</text>
<text x="37.6" y="28.8">36</text>
<text x="37.6" y="26.2">38</text>
<text x="46.2" y="28.8">35</text>
<text x="46.2" y="26.2">37</text>
<text x="60.3" y="29.1">GND</text>
<text x="104.9" y="25.1">STLink</text>
<text x="138.9" y="26.5">GND</text>
<text x="151.6" y="26.2">GND</text>
<text x="151.6" y="28.8">I/O2</text>
<text x="163.8" y="28.8">I/O3</text>
<text x="163.8" y="26.2">I/O4</text>
<text x="24.6" y="31.6">GND</text>
<text x="37.6" y="33.8">32</text>
<text x="37.6" y="31.3">34</text>
<text x="46.2" y="33.8">31</text>
<text x="46.2" y="31.3">33</text>
<text x="60.3" y="34.2">GND</text>
<text x="91.9" y="30.5">+1V8</text>
<text x="93.1" y="35.5">GND</text>
<text x="93.1" y="33">GND</text>
<text x="152" y="35.3">ESDALC6V1-5M6</text>
<text x="157.8" y="33.4">IC12</text>
<text x="37.6" y="41.5">26</text>
<text x="37.6" y="38.9">28</text>
<text x="37.6" y="36.4">30</text>
<text x="46.2" y="41.5">25</text>
<text x="46.2" y="38.9">27</text>
<text x="46.2" y="36.4">29</text>
<text x="138.9" y="41.8">GND</text>
<text x="151.6" y="38.9">I/O1</text>
<text x="151.6" y="41.5">GND</text>
<text x="163.8" y="41.5">I/O4</text>
<text x="163.8" y="38.9">I/O5</text>
<text x="22" y="46.9">GND</text>
<text x="37.6" y="46.5">22</text>
<text x="37.6" y="44">24</text>
<text x="46.2" y="46.5">21</text>
<text x="46.2" y="44">23</text>
<text x="84.4" y="47.2">GND</text>
<text x="151.6" y="44">I/O2</text>
<text x="163.8" y="44">I/O3</text>
<text x="37.6" y="51.6">18</text>
<text x="37.6" y="49.1">20</text>
<text x="46.2" y="51.6">17</text>
<text x="46.2" y="49.1">19</text>
<text x="37.6" y="59.2">12</text>
<text x="37.6" y="56.7">14</text>
<text x="37.6" y="54.2">16</text>
<text x="46.2" y="59.2">11</text>
<text x="46.2" y="56.7">13</text>
<text x="46.2" y="54.2">15</text>
<text x="24.6" y="64.6">GND</text>
<text x="37.6" y="61.8">10</text>
<text x="37.6" y="64.3">8</text>
<text x="47.4" y="64.3">7</text>
<text x="47.4" y="61.8">9</text>
<text x="92.4" y="62">SLM-108-01-L-D</text>
<text x="100.4" y="60">J5</text>
<text x="22.8" y="69.7">+3.3V</text>
<text x="24.6" y="67.2">GND</text>
<text x="37.6" y="71.9">2</text>
<text x="37.6" y="69.4">4</text>
<text x="37.6" y="66.9">6</text>
<text x="47.4" y="71.9">1</text>
<text x="47.4" y="69.4">3</text>
<text x="47.4" y="66.9">5</text>
<text x="22.8" y="72.3">+3.3V</text>
<text x="79.8" y="81.5">GND</text>
<text x="79.8" y="84">GND</text>
<text x="92.4" y="92.4">SLM-108-01-L-D</text>
<text x="100.4" y="90.5">J8</text>
<text x="19.5" y="97.7">GND</text>
<text x="78.6" y="98.9">+3.3V</text>
<text x="78.6" y="96.4">+3.3V</text>
<text x="79.2" y="106.6">+1V8</text>
<text x="79.8" y="104.3">GND</text>
<text x="35" y="110.7">J3</text>
<text x="35" y="112.6">COMMS 1</text>
<text x="79.2" y="109.1">+1V8</text>
<text x="17.7" y="125.6">+3.3V</text>
<text x="19.5" y="134.5">GND</text>
<text x="35" y="152.6">J4</text>
<text x="35" y="154.5">COMMS 2</text>
<text x="17.7" y="162.4">+3.3V</text>
<text x="18.3" y="165">+1V8</text>
<text x="19.5" y="172.6">GND</text>
</g>
<g font-size="1.4" fill="#840000">
<text x="90.4" y="64.5">01</text>
<text x="110.7" y="64.5">02</text>
<text x="90.4" y="67.1">03</text>
<text x="90.4" y="69.6">05</text>
<text x="110.7" y="67.1">04</text>
<text x="110.7" y="69.6">06</text>
<text x="90.4" y="72.1">07</text>
<text x="90.4" y="74.7">09</text>
<text x="90.4" y="77.2">11</text>
<text x="110.7" y="72.1">08</text>
<text x="110.7" y="74.7">10</text>
<text x="110.7" y="77.2">12</text>
<text x="90.4" y="79.8">13</text>
<text x="90.4" y="82.3">15</text>
<text x="110.7" y="79.8">14</text>
<text x="110.7" y="82.3">16</text>
<text x="90.4" y="95">01</text>
<text x="110.7" y="95">02</text>
<text x="90.4" y="97.5">03</text>
<text x="90.4" y="100.1">05</text>
<text x="110.7" y="97.5">04</text>
<text x="110.7" y="100.1">06</text>
<text x="90.4" y="102.6">07</text>
<text x="90.4" y="105.2">09</text>
<text x="90.4" y="107.7">11</text>
<text x="110.7" y="102.6">08</text>
<text x="110.7" y="105.2">10</text>
<text x="110.7" y="107.7">12</text>
<text x="90.4" y="110.2">13</text>
<text x="90.4" y="112.8">15</text>
<text x="110.7" y="110.2">14</text>
<text x="110.7" y="112.8">16</text>
</g>
<g font-size="1.4" fill="#008484">
<text x="95" y="65.5">01</text>
<text x="106.1" y="65.5">02</text>
<text x="95" y="68">03</text>
<text x="95" y="70.5">05</text>
<text x="106.1" y="68">04</text>
<text x="106.1" y="70.5">06</text>
<text x="95" y="73.1">07</text>
<text x="95" y="75.6">09</text>
<text x="106.1" y="73.1">08</text>
<text x="106.1" y="75.6">10</text>
<text x="95" y="78.2">11</text>
<text x="95" y="80.7">13</text>
<text x="95" y="83.2">15</text>
<text x="106.1" y="78.2">12</text>
<text x="106.1" y="80.7">14</text>
<text x="106.1" y="83.2">16</text>
<text x="95" y="95.9">01</text>
<text x="106.1" y="95.9">02</text>
<text x="95" y="98.5">03</text>
<text x="95" y="101">05</text>
<text x="106.1" y="98.5">04</text>
<text x="106.1" y="101">06</text>
<text x="95" y="103.6">07</text>
<text x="95" y="106.1">09</text>
<text x="106.1" y="103.6">08</text>
<text x="106.1" y="106.1">10</text>
<text x="95" y="108.6">11</text>
<text x="95" y="111.2">13</text>
<text x="95" y="113.7">15</text>
<text x="106.1" y="108.6">12</text>
<text x="106.1" y="111.2">14</text>
<text x="106.1" y="113.7">16</text>
</g>
</svg>
